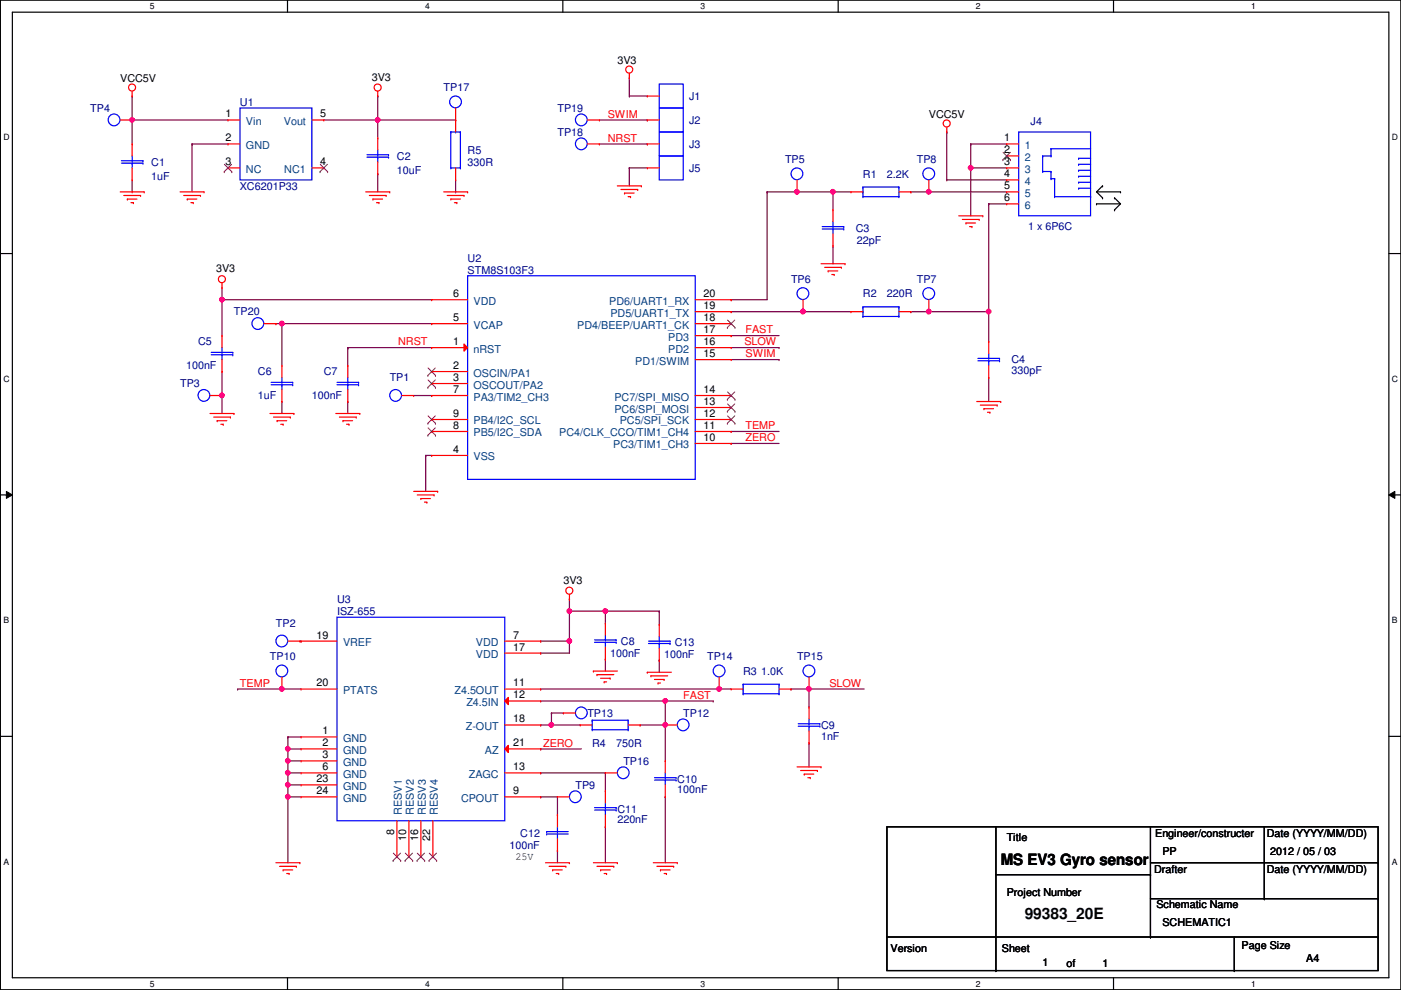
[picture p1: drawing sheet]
<svg xmlns="http://www.w3.org/2000/svg" width="297mm" height="210mm" viewBox="0 0 297 210" stroke-linecap="round" stroke-linejoin="round" font-family="sans-serif">
<path d="M.1 0h296.9v209.8h-296.9zM2.6 2.6h291.9v204.7h-291.9z" fill="none" stroke="#000" stroke-width=".25"/>
<g fill="#fff">
<path d="M31.8 .3h1v2h-1z"/>
<path d="M31.8 207.6h1v1.9h-1z"/>
</g>
<path d="M61 0v2.6M61 207.3v2.5" fill="none" stroke="#000" stroke-width=".25"/>
<g fill="#fff">
<path d="M90.1 .3h1v2h-1z"/>
<path d="M90.1 207.6h1v1.9h-1z"/>
</g>
<path d="M119.3 0v2.6M119.3 207.3v2.5" fill="none" stroke="#000" stroke-width=".25"/>
<g fill="#fff">
<path d="M148.5 .3h1v2h-1z"/>
<path d="M148.5 207.6h1v1.9h-1z"/>
</g>
<path d="M177.7 0v2.6M177.7 207.3v2.5" fill="none" stroke="#000" stroke-width=".25"/>
<g fill="#fff">
<path d="M206.9 .3h1v2h-1z"/>
<path d="M206.9 207.6h1v1.9h-1z"/>
</g>
<path d="M236.1 0v2.6M236.1 207.3v2.5" fill="none" stroke="#000" stroke-width=".25"/>
<g fill="#fff">
<path d="M265.3 .3h.9v2h-.9z"/>
<path d="M265.3 207.6h.9v1.9h-.9z"/>
<path d="M.7 28.2h1.3v1.9h-1.3z"/>
<path d="M295.1 28.2h1.3v1.9h-1.3z"/>
<path d="M.7 79.3h1.3v2h-1.3z"/>
<path d="M295.1 79.3h1.3v2h-1.3z"/>
</g>
<path d="M.1 53.8h2.5M294.5 53.8h2.5" fill="none" stroke="#000" stroke-width=".25"/>
<g fill="#fff">
<path d="M.7 130.5h1.2v2h-1.2z"/>
<path d="M295.1 130.5h1.2v2h-1.2z"/>
</g>
<path d="M.1 104.9h2.5M294.5 104.9h2.5" fill="none" stroke="#000" stroke-width=".25"/>
<path d="M1.4 104.2l1.2 .7-1.2 .8zM294.5 104.9l1.2-.7v1.5z" fill="#000"/>
<path d="M1.4 104.2l1.2 .7-1.2 .8zM294.5 104.9l1.2-.7v1.5z" fill="none" stroke="#000" stroke-width=".21"/>
<g fill="#fff">
<path d="M.7 181.7h1.2v2h-1.2z"/>
<path d="M295.1 181.7h1.2v2h-1.2z"/>
</g>
<g fill="none" stroke="#000" stroke-width=".25">
<path d="M233.8 39.4h.1M233.8 39.4l-1.3 1.3M232.5 43.2h.1M232.5 40.7l1.3 1.3M232.5 40.7h5.1M232.5 43.2h5.1M233.8 42h.1M236.3 42h.1M236.3 44.5h.1M236.3 42l1.3 1.2M237.6 40.7h.1M237.6 43.2l-1.3 1.3"/>
<path d="M.1 156.1h2.5M294.5 156.1h2.5"/>
</g>
<path d="M28 25.4h.1M28 25.4h20.3M40.7 30.5h.1M40.7 30.5v10.2" fill="none" stroke="#800040" stroke-width=".25"/>
<circle cx="28" cy="25.4" r=".49" fill="#f0f"/>
<circle cx="28" cy="25.4" r=".49" fill="none" stroke="#f0f" stroke-width=".25"/>
<g fill="none" stroke="#800040" stroke-width=".25">
<path d="M28 20.4h.1M28 25.4h.1M28 20.4v10.1M40.7 30.5h.1M40.7 30.5h7.6M80.1 36.9h.1M80.1 20.4h.1M80.1 25.4h.1M80.1 20.4v8.9M80.1 36.9v3.8M176.6 40.7h.1M176.6 52.1h.1"/>
<path d="M176.6 40.7h3.8M176.6 52.1v3.8M155 63.5h.1M155 63.5h7.6M170.3 66.1h.1M170.3 66.1h10.1M118.2 169h.1M118.2 169v3.8"/>
</g>
<circle cx="170.2" cy="66.1" r=".49" fill="#f0f"/>
<circle cx="170.2" cy="66.1" r=".49" fill="none" stroke="#f0f" stroke-width=".25"/>
<path d="M200.7 38.1h.1M200.7 28h.1M200.7 38.1h12.7M200.7 28v10.1M205.8 30.5h.1M205.8 35.6h.1M205.8 30.5h7.6M205.8 30.5v15.3M155 71.2h.1M155 71.2h10.2M155 76.2h10.2M165.2 76.2h.1" fill="none" stroke="#800040" stroke-width=".25"/>
<circle cx="205.8" cy="35.6" r=".49" fill="#f0f"/>
<circle cx="205.8" cy="35.6" r=".49" fill="none" stroke="#f0f" stroke-width=".25"/>
<path d="M205.8 35.6h.1M205.8 35.6h7.6M196.9 40.7h.1M196.9 40.7h16.5" fill="none" stroke="#800040" stroke-width=".25"/>
<circle cx="196.9" cy="40.7" r=".49" fill="#f0f"/>
<circle cx="196.9" cy="40.7" r=".49" fill="none" stroke="#f0f" stroke-width=".25"/>
<path d="M162.6 40.7h.1M162.6 40.7v22.8M196.9 66.1h.1M196.9 66.1h12.7" fill="none" stroke="#800040" stroke-width=".25"/>
<circle cx="196.9" cy="66.1" r=".49" fill="#f0f"/>
<circle cx="196.9" cy="66.1" r=".49" fill="none" stroke="#f0f" stroke-width=".25"/>
<path d="M209.6 43.2h.1M209.6 43.2v22.9" fill="none" stroke="#800040" stroke-width=".25"/>
<circle cx="209.6" cy="66.1" r=".49" fill="#f0f"/>
<circle cx="209.6" cy="66.1" r=".49" fill="none" stroke="#f0f" stroke-width=".25"/>
<path d="M209.6 43.2h.1M209.6 43.2h3.8M47.1 63.5h.1M47.1 63.5h44.4" fill="none" stroke="#800040" stroke-width=".25"/>
<circle cx="47" cy="63.5" r=".49" fill="#f0f"/>
<circle cx="47" cy="63.5" r=".49" fill="none" stroke="#f0f" stroke-width=".25"/>
<g fill="none" stroke="#800040" stroke-width=".25">
<path d="M133.4 16.6h.1M133.4 16.6v3.8M28 38.1v2.6M127.1 25.4h10.1M127.1 30.5h10.1M133.4 35.6h.1M133.4 20.4h.1M133.4 35.6v3.8M133.4 35.6h3.8M133.4 20.4h3.8M137.2 25.4h.1M137.2 30.5h.1"/>
<path d="M28 40.7h.1M47.1 63.5h.1M47.1 61h.1M47.1 61v10.2M58.5 68.6h.1M58.5 68.6h1.3M59.8 68.6h.1M59.8 68.6v8.9M73.7 73.7h.1M73.7 73.7h17.8M73.7 73.7v3.8M155 73.7h10.2"/>
<path d="M165.2 73.7h.1M209.6 66.1h.1M209.6 66.1v6.3M47.1 83.9h.1M47.1 83.9v3.8M59.8 85.1h.1M59.8 85.1v2.6M73.7 85.1h.1M73.7 85.1v2.6M87.7 83.9h3.8M90.3 96.6h.1M90.3 96.6v7.6"/>
<path d="M90.3 96.6h1.2M91.5 83.9h.1M155 91.5h.1M155 94h.1M155 91.5h10.2M155 94h10.2M209.6 80.1h.1M209.6 80.1v5M128.4 139.7h.1M128.4 129.6h.1M128.4 129.6v2.5M128.4 139.7v2.6"/>
</g>
<circle cx="128.3" cy="129.6" r=".49" fill="#f0f"/>
<circle cx="128.3" cy="129.6" r=".49" fill="none" stroke="#f0f" stroke-width=".25"/>
<path d="M114.6 138.5h.1M114.6 135.9h.1M114.6 135.9h6.1M120.7 135.9h.1M120.7 129.6h.1M120.7 129.6v8.9h-6.1" fill="none" stroke="#800040" stroke-width=".25"/>
<circle cx="120.7" cy="135.9" r=".49" fill="#f0f"/>
<circle cx="120.7" cy="135.9" r=".49" fill="none" stroke="#f0f" stroke-width=".25"/>
<circle cx="120.7" cy="129.6" r=".49" fill="#f0f"/>
<circle cx="120.7" cy="129.6" r=".49" fill="none" stroke="#f0f" stroke-width=".25"/>
<path d="M116.9 153.7h.1M116.9 153.7h6.1" fill="none" stroke="#800040" stroke-width=".25"/>
<circle cx="116.9" cy="153.7" r=".49" fill="#f0f"/>
<circle cx="116.9" cy="153.7" r=".49" fill="none" stroke="#f0f" stroke-width=".25"/>
<path d="M141.1 153.7h.1M141.1 153.7v7.6M141.1 169h.1M141.1 169v13.9" fill="none" stroke="#800040" stroke-width=".25"/>
<circle cx="141" cy="153.7" r=".49" fill="#f0f"/>
<circle cx="141" cy="153.7" r=".49" fill="none" stroke="#f0f" stroke-width=".25"/>
<path d="M135.7 153.7h.1M135.7 153.7h5.4M167.7 146.1h.1M167.7 146.1h15.5M171.5 157.5h.1M171.5 146.1h.1M171.5 146.1v3.8M171.5 157.5v5.1M128.4 163.9h.1M128.4 163.9v3.8" fill="none" stroke="#800040" stroke-width=".25"/>
<circle cx="171.5" cy="146.1" r=".49" fill="#f0f"/>
<circle cx="171.5" cy="146.1" r=".49" fill="none" stroke="#f0f" stroke-width=".25"/>
<path d="M114.6 148.6h26.5M141.1 148.6h.1" fill="none" stroke="#800040" stroke-width=".25"/>
<circle cx="141" cy="148.6" r=".49" fill="#f0f"/>
<circle cx="141" cy="148.6" r=".49" fill="none" stroke="#f0f" stroke-width=".25"/>
<path d="M59.8 146.1h.1M59.8 146.1h4M114.6 158.8h.1M114.6 158.8h8.7M128.4 175.3h.1M128.4 175.3v7.6" fill="none" stroke="#800040" stroke-width=".25"/>
<circle cx="59.7" cy="146.1" r=".49" fill="#f0f"/>
<circle cx="59.7" cy="146.1" r=".49" fill="none" stroke="#f0f" stroke-width=".25"/>
<path d="M63.6 135.9h.2M63.8 135.9h.1M61 156.3h.1M61 158.8h.1M61 156.3v5M61 156.3h2.8M61 158.8h2.8M61 169h.1M61 161.3h.1M61 169v13.9M61 161.3h2.8" fill="none" stroke="#800040" stroke-width=".25"/>
<circle cx="61" cy="161.3" r=".49" fill="#f0f"/>
<circle cx="61" cy="161.3" r=".49" fill="none" stroke="#f0f" stroke-width=".25"/>
<circle cx="61" cy="158.8" r=".49" fill="#f0f"/>
<circle cx="61" cy="158.8" r=".49" fill="none" stroke="#f0f" stroke-width=".25"/>
<path d="M61 163.9h.1M61 163.9h2.8" fill="none" stroke="#800040" stroke-width=".25"/>
<circle cx="61" cy="163.8" r=".49" fill="#f0f"/>
<circle cx="61" cy="163.8" r=".49" fill="none" stroke="#f0f" stroke-width=".25"/>
<path d="M61 161.3h.1M61 166.4h.1M61 163.9h.1M61 161.3v5.1M61 166.4h2.8" fill="none" stroke="#800040" stroke-width=".25"/>
<circle cx="61" cy="166.4" r=".49" fill="#f0f"/>
<circle cx="61" cy="166.4" r=".49" fill="none" stroke="#f0f" stroke-width=".25"/>
<path d="M61 169h.1M61 169h2.8" fill="none" stroke="#800040" stroke-width=".25"/>
<circle cx="61" cy="168.9" r=".49" fill="#f0f"/>
<circle cx="61" cy="168.9" r=".49" fill="none" stroke="#f0f" stroke-width=".25"/>
<g fill="none" stroke="#800040" stroke-width=".25">
<path d="M169 40.7h.1M169 40.7h7.6M176.6 40.7h.1M176.6 40.7v3.8M128.4 129.6h11.4M139.8 129.6h.1M139.8 140h.1M139.8 129.6v2.8M139.8 140v2.5M61 166.4h.1M61 166.4v2.6M114.6 169h.1"/>
<path d="M114.6 163.9h.1M114.6 169h3.6M114.6 163.9h13.8M118.2 180.4h.1M118.2 180.4v2.5"/>
</g>
<circle cx="176.6" cy="40.7" r=".49" fill="#f0f"/>
<circle cx="176.6" cy="40.7" r=".49" fill="none" stroke="#f0f" stroke-width=".25"/>
<circle cx="169" cy="40.7" r=".49" fill="#f0f"/>
<circle cx="169" cy="40.7" r=".49" fill="none" stroke="#f0f" stroke-width=".25"/>
<path d="M47.1 78.8h.1M47.1 78.8v5.1" fill="none" stroke="#800040" stroke-width=".25"/>
<circle cx="47" cy="83.8" r=".49" fill="#f0f"/>
<circle cx="47" cy="83.8" r=".49" fill="none" stroke="#f0f" stroke-width=".25"/>
<g fill="none" stroke="#800040" stroke-width=".25">
<path d="M162.6 40.7h.1M162.6 40.7h6.4M193.1 40.7h.1M193.1 40.7h3.8M155 66.1h.1M155 66.1h15.3M193.1 66.1h.1M193.1 66.1h3.8M50.4 146.1h.1M50.4 146.1h9.4M114.6 153.7h.1M116.9 151.2h.1"/>
<path d="M116.9 151.2h2.6M116.9 151.2v2.5h-2.3M152.5 146.1h.1M152.5 146.1h2.5"/>
</g>
<circle cx="152.5" cy="146.1" r=".49" fill="#f0f"/>
<circle cx="152.5" cy="146.1" r=".49" fill="none" stroke="#f0f" stroke-width=".25"/>
<g fill="none" stroke="#800040" stroke-width=".25">
<path d="M68.7 25.4h27.9M80.1 25.4h.1M96.6 25.4h.1M96.6 38.1v2.6M96.6 40.7h.1M120.7 129.6h.1M120.7 127h.1M120.7 129.6h7.7M120.7 127v2.6M114.6 146.1h.1M114.6 146.1h37.9M141.1 148.6h.1"/>
<path d="M141.1 148.6v5.1M141.1 148.6h10.1M151.2 148.6h.1"/>
</g>
<circle cx="80.1" cy="25.4" r=".49" fill="#f0f"/>
<circle cx="80.1" cy="25.4" r=".49" fill="none" stroke="#f0f" stroke-width=".25"/>
<path d="M59.8 68.6h31.7M91.5 68.6h.1" fill="none" stroke="#800040" stroke-width=".25"/>
<circle cx="59.7" cy="68.6" r=".49" fill="#f0f"/>
<circle cx="59.7" cy="68.6" r=".49" fill="none" stroke="#f0f" stroke-width=".25"/>
<g fill="none" stroke="#f00" stroke-width=".25">
<path d="M28 19.3v1.1M80.1 19.3v1.1M133.4 16.6h.1M133.4 15.5v1.1M25.5 25.4h2.5M28 20.4h.1M28 30.5h.1M28 38.1h.1M28 25.4h.1M28 30.5v2.6M28 35.6v2.5M48.3 25.4h.1"/>
<path d="M48.3 30.5h.1M48.3 35.6h.1M48.3 30.5h2.6M48.3 25.4h2.6M48.3 35.6h2.6M66.1 25.4h2.6M66.1 35.6h2.6M68.7 35.6h.1M68.7 25.4h.1M80.1 20.4h.1M80.1 29.3h.1M80.1 36.9h.1"/>
<path d="M80.1 29.3v2.5M80.1 34.3v2.6M96.6 25.4h.1M96.6 38.1h.1M96.6 25.4v2.6M96.6 35.6v2.5M124.5 30.5h2.6M124.5 25.4h2.6M127.1 30.5h.1M127.1 25.4h.1M130.9 39.4h5.1M136 39.4h.1"/>
<path d="M137.2 35.6h.1M137.2 20.4h.1M137.2 30.5h.1M137.2 25.4h.1M137.2 30.5h2.6M137.2 25.4h2.6M137.2 35.6h2.6M137.2 20.4h2.6M196.9 38.1v2.6M200.7 28h.1M200.7 27v1M213.4 30.5h.1"/>
<path d="M213.4 33.1h.1M213.4 35.6h.1M213.4 38.1h.1M213.4 30.5h2.6M213.4 35.6h2.6M213.4 33.1h2.6M213.4 38.1h2.6M25.5 40.7h5.1M26.2 41.4h3.6M27 42.2h.1M27 42.2h2M27.8 43h.5"/>
<path d="M28.3 43h.1M29.8 41.4h.1M30.6 40.7h.1M38.2 40.7h5.1M38.9 41.4h3.6M39.7 42.2h.1M39.7 42.2h2M40.5 43h.5M41 43h.1M42.5 41.4h.1M43.3 40.7h.1M47.1 60v1"/>
<path d="M77.6 40.7h5M78.3 41.4h3.6M79.1 42.2h.1M79.1 42.2h2M79.8 43h.5M80.3 43h.1M81.9 41.4h.1M82.6 40.7h.1M94.1 40.7h5M94.8 41.4h3.6M95.6 42.2h.1M95.6 42.2h2"/>
<path d="M96.3 43h.6M96.9 43h.1M98.4 41.4h.1M99.1 40.7h.1M131.7 40.2h3.5M132.4 40.9h.1M132.4 40.9h2M133.2 41.7h.5M133.7 41.7h.1M135.2 40.2h.1M174.1 55.9h5.1M174.8 56.7h3.6"/>
<path d="M175.6 57.4h.1M175.6 57.4h2M176.4 58.2h.5M176.9 58.2h.1M178.4 56.7h.1M179.2 55.9h.1M180.4 40.7h.1M180.4 40.7h2.6M190.6 40.7h2.5M193.1 40.7h.1M196.9 40.7h.1M203.3 45.8h5.1"/>
<path d="M204 46.5h3.6M204.8 47.3h.1M204.8 47.3h2M205.6 48h.5M206.1 48h.1M207.6 46.5h.1M208.4 45.8h.1M213.4 40.7h.1M213.4 43.2h.1M213.4 40.7h2.6M213.4 43.2h2.6M47.1 61h.1"/>
<path d="M56 68.6h2.5M58.5 68.6h.1M59.8 77.5h.1M59.8 77.5v2.6M73.7 77.5h.1M73.7 77.5v2.6M170.3 66.1h.1M170.3 63.5v2.6M180.4 66.1h.1M180.4 66.1h2.6M190.6 66.1h2.5M193.1 66.1h.1"/>
<path d="M196.9 66.1h.1M196.9 63.5v2.6M209.6 72.4h.1M209.6 72.4v2.6M209.6 77.5v2.6M44.5 87.7h5.1M45.3 88.4h3.5M46.1 89.2h.1M46.1 89.2h2M46.8 90h.5M47.3 90h.1M48.8 88.4h.1"/>
<path d="M49.6 87.7h.1M57.2 87.7h5.1M58 88.4h3.5M58.8 89.2h.1M58.8 89.2h2M59.5 90h.5M59.8 85.1h.1M59.8 82.6v2.5M60 90h.1M61.5 88.4h.1M62.3 87.7h.1M71.2 87.7h5.1"/>
<path d="M72 88.4h3.5M72.7 89.2h.1M72.7 89.2h2.1M73.5 90h.5M73.7 85.1h.1M73.7 82.6v2.5M74 90h.1M75.5 88.4h.1M76.3 87.7h.1M85.2 83.9h2.5M87.7 83.9h.1M207.1 85.1h5.1"/>
<path d="M207.9 85.9h3.5M208.6 86.7h.1M208.6 86.7h2M209.4 87.4h.5M209.6 80.1h.1M209.9 87.4h.1M211.4 85.9h.1M212.2 85.1h.1M87.7 104.2h5.1M88.5 104.9h3.5M89.2 105.7h.1M89.2 105.7h2.1"/>
<path d="M90 106.5h.5M90.5 106.5h.1M92 104.9h.1M92.8 104.2h.1M61 135.9h2.6M63.6 135.9h.1M107 135.9h7.6M107 138.5h7.6M114.6 135.9h.1M114.6 138.5h.1M120.7 127h.1M120.7 126v1"/>
<path d="M128.4 132.1h.1M128.4 139.7h.1M128.4 132.1v2.6M128.4 137.2v2.5M59.8 146.1h.1M59.8 143.6v2.5M63.8 158.8h.1M63.8 156.3h.1M63.8 158.8h7.7M63.8 156.3h7.7M107 146.1h7.6M114.6 146.1h.1"/>
<path d="M119.5 151.2h.1M119.5 151.2h2.5M125.8 142.3h.1M125.8 142.3h5.1M126.6 143h.1M126.6 143h3.5M127.3 143.8h2.1M128.1 144.6h.1M128.1 144.6h.5M129.4 143.8h.1M137.2 142.5h.1M137.2 142.5h5.1"/>
<path d="M138 143.3h.1M138 143.3h3.6M138.8 144.1h2M139.5 144.8h.1M139.5 144.8h.5M140.8 144.1h.1M141.1 153.7h.1M141.1 153.7h2.5M152.5 146.1h.1M152.5 143.6v2.5M155 146.1h.1M155 146.1h2.6"/>
<path d="M165.2 146.1h2.5M167.7 146.1h.1M171.5 146.1h.1M171.5 143.6v2.5M63.8 166.4h.1M63.8 163.9h.1M63.8 161.3h.1M63.8 163.9h7.7M63.8 166.4h7.7M63.8 161.3h7.7M107 163.9h7.6M114.6 163.9h.1"/>
<path d="M118.2 172.8h.1M118.2 172.8v2.5M118.2 177.8v2.6M128.4 167.7h.1M128.4 175.3h.1M128.4 163.9h.1M128.4 167.7v2.5M128.4 172.8v2.5M128.4 163.9h2.5M169 162.6h5.1M169.8 163.4h3.5M170.5 164.1h.1"/>
<path d="M170.5 164.1h2M171.3 164.9h.5M171.8 164.9h.1M173.3 163.4h.1M174.1 162.6h.1M58.5 182.9h5.1M59.3 183.7h3.5M60 184.4h.1M60 184.4h2.1M60.8 185.2h.5M61.3 185.2h.1M62.8 183.7h.1"/>
<path d="M63.6 182.9h.1M115.7 182.9h5M116.4 183.7h3.6M117.2 184.4h.1M117.2 184.4h2M117.9 185.2h.5M118.2 180.4h.1M118.4 185.2h.1M120 183.7h.1M120.7 182.9h.1M125.8 182.9h5.1M126.6 183.7h3.5"/>
<path d="M127.3 184.4h.1M127.3 184.4h2.1M128.1 185.2h.5M128.6 185.2h.1M130.1 183.7h.1M130.9 182.9h.1M138.5 182.9h5.1M139.3 183.7h3.5M140 184.4h.1M140 184.4h2.1M140.8 185.2h.5M141.3 185.2h.1"/>
<path d="M142.8 183.7h.1M143.6 182.9h.1"/>
<circle cx="28" cy="18.6" r=".75"/>
<circle cx="80.1" cy="18.6" r=".75"/>
<circle cx="133.4" cy="14.7" r=".75"/>
<circle cx="200.7" cy="26.2" r=".75"/>
<circle cx="47" cy="59.2" r=".75"/>
<circle cx="120.7" cy="125.2" r=".75"/>
</g>
<g fill="none" stroke="#000" stroke-width=".25">
<path d="M188 175.3h104.2v30.5h-104.2zM211.2 175.3v30.5M243.9 175.3v23.4M268.1 175.3v15.2M188 198.7h104.2M211.2 185.5h32.7M243.9 198.7h.1M243.9 185.5h.1M243.9 182.9h48.3M243.9 190.5h48.3M261.7 198.7v7.1M268.1 190.5h.1"/>
<path d="M292.2 198.7h.1M292.2 182.9h.1M292.2 190.5h.1M211.2 205.8h.1M261.7 205.8h.1"/>
</g>
<g fill="none" stroke="#00f" stroke-width=".25">
<path d="M139.8 17.8h5.1v5.1h-5.1zM25.7 34.6h4.6M25.7 34.1h4.6M28 34.1h.1M28 34.6h.1M28 33.1v1M28 34.6v1M30.3 34.6h.1M30.3 34.1h.1M50.9 22.9h15.2v15.2h-15.2zM77.8 33.3h4.6M77.8 32.8h4.6"/>
<path d="M80.1 32.8h.1M80.1 33.3h.1M80.1 31.8v1M80.1 33.3v1M82.4 33.3h.1M82.4 32.8h.1M95.6 35.6h.1M95.6 28h.1M95.6 28h2M95.6 35.6h2M95.6 28v7.6M96.6 28h.1"/>
<path d="M97.6 28h.1M97.6 35.6h.1M97.6 28v7.6M139.8 33.1h5.1v5h-5.1zM139.8 28h5.1v5.1h-5.1zM139.8 22.9h5.1v5.1h-5.1zM183 39.7h.1M183 39.7v2M183 39.7h7.6M190.6 39.7h.1M190.6 39.7v2M216 28h15.2v17.8h-15.2z"/>
<path d="M221.1 33.1h.1M221.1 36.4h.1M221.1 33.1h1.7M221.1 33.1v3.3M221.1 36.4h1.7M222.8 31.5h.1M222.8 33.1h.1M222.8 36.4h.1M222.8 37.9h.1M222.8 31.5h8.4M222.8 31.5v1.6M222.8 36.4v1.5"/>
<path d="M222.8 37.9h.8M223.6 37.9h.1M223.6 37.9v3.8M228.7 34.8h.1M228.7 36.1h.1M228.7 33.6h.1M228.7 37.4h.1M228.7 38.7h.1M228.7 39.9h.1M228.7 34.8h2.5M228.7 36.1h2.5M228.7 33.6h2.5"/>
<path d="M228.7 37.4h2.5M228.7 38.7h2.5M228.7 39.9h2.5M183 41.7h.1M183 40.7h.1M183 41.7h7.6M190.6 41.7h.1M223.6 41.7h.1M223.6 41.7h7.6M231.2 41.7h.1M183 65.1h.1M183 67.1h.1"/>
<path d="M183 66.1h.1M183 65.1v2M183 65.1h7.6M183 67.1h7.6M190.6 65.1h.1M190.6 67.1h.1M190.6 65.1v2M207.3 76.5h4.6M207.3 76h4.6M209.6 76h.1M209.6 76.5h.1M209.6 75v1"/>
<path d="M209.6 76.5v1M211.9 76.5h.1M211.9 76h.1M57.5 81.6h4.6M57.5 81.1h4.6M59.8 81.1h.1M59.8 81.6h.1M59.8 80.1v1M59.8 81.6v1M62.1 81.6h.1M62.1 81.1h.1M71.5 81.6h4.5"/>
<path d="M71.5 81.1h4.5M73.7 81.1h.1M73.7 81.6h.1M73.7 80.1v1M73.7 81.6v1M76 81.6h.1M76 81.1h.1M71.5 130.9h35.5v43.1h-35.5zM126.1 136.2h4.5M126.1 135.7h4.5M128.4 135.7h.1M128.4 136.2h.1"/>
<path d="M128.4 134.7v1M128.4 136.2v1M130.6 136.2h.1M130.6 135.7h.1M157.6 145.1h.1M157.6 147.1h.1M157.6 146.1h.1M157.6 145.1v2M157.6 145.1h7.6M157.6 147.1h7.6M165.2 145.1h.1M165.2 147.1h.1"/>
<path d="M165.2 145.1v2M115.9 176.8h.1M115.9 176.3h.1M115.9 176.8h4.6M115.9 176.3h4.6M118.2 176.3h.1M118.2 176.8h.1M118.2 175.3v1M118.2 176.8v1M126.1 171.7h4.5M126.1 171.2h4.5M128.4 171.2h.1"/>
<path d="M128.4 171.7h.1M128.4 170.2v1M128.4 171.7v1.1M130.6 171.7h.1M130.6 171.2h.1"/>
<circle cx="24.2" cy="25.4" r="1.25"/>
<circle cx="123.2" cy="25.4" r="1.25"/>
<circle cx="123.2" cy="30.5" r="1.25"/>
<circle cx="196.9" cy="36.8" r="1.25"/>
<circle cx="54.7" cy="68.6" r="1.25"/>
<circle cx="170.2" cy="62.2" r="1.25"/>
<circle cx="196.9" cy="62.2" r="1.25"/>
<circle cx="83.9" cy="83.8" r="1.25"/>
<circle cx="59.7" cy="135.9" r="1.25"/>
<circle cx="59.7" cy="142.3" r="1.25"/>
<circle cx="123.2" cy="151.1" r="1.25"/>
<circle cx="144.8" cy="153.7" r="1.25"/>
<circle cx="152.5" cy="142.3" r="1.25"/>
<circle cx="171.5" cy="142.3" r="1.25"/>
<circle cx="132.1" cy="163.8" r="1.25"/>
</g>
<path d="M47.5 36.4h.1M47.6 34.8l1.5 1.6M49.1 34.8l-1.6 1.6M49.1 36.4h.1M67.9 36.4h.1M67.9 34.8l1.6 1.6M69.4 34.8l-1.5 1.6M69.5 36.4h.1M212.6 33.9h.1M212.7 32.3l1.5 1.6M214.2 32.3l-1.6 1.6M214.2 33.9h.1" fill="none" stroke="#804000" stroke-width=".21"/>
<path d="M107 148.6l.8-.7v1.5z" fill="#f00"/>
<path d="M63.8 135.9h.1M63.8 135.9h7.7M63.8 146.1h.1M63.8 146.1h7.7M107 148.6l.8-.7v1.5zM107 148.6h7.6M107 153.7h7.6M114.6 148.6h.1M114.6 153.7h.1" fill="none" stroke="#f00" stroke-width=".25"/>
<path d="M107 158.8l.8-.8v1.6z" fill="#f00"/>
<g fill="none" stroke="#f00" stroke-width=".25">
<path d="M96.6 25.4h.1M96.6 22.9v2.5M169 38.1v2.6M169 40.7h.1M44.5 83.9h2.6M47.1 83.9h.1M107 158.8l.8-.8v1.6zM107 158.8h7.6M114.6 158.8h.1M123 153.7h.1M123 153.7h2.6M133.2 153.7h2.5"/>
<path d="M135.7 153.7h.1M171.5 149.9h.1M171.5 157.5h.1M171.5 149.9v2.5M171.5 155v2.5M63.8 169h.1M63.8 169h7.7M84.2 174v7.7M86.7 174v7.7M89.2 174v7.7M91.8 174v7.7M107 169h7.6"/>
<path d="M114.6 169h.1M118.2 169h.1M118.2 169h2.5M84.2 181.7h.1M86.7 181.7h.1M89.2 181.7h.1M91.8 181.7h.1"/>
</g>
<g fill="none" stroke="#804000" stroke-width=".21">
<path d="M83.4 182.5h.1M83.4 180.9l1.6 1.6M84.9 180.9l-1.5 1.6M85 182.5h.1M85.9 182.5h.1M85.9 180.9l1.6 1.6M87.5 180.9l-1.6 1.6M87.5 182.5h.1M88.4 182.5h.1M88.5 180.9l1.5 1.6M90 180.9l-1.6 1.6M90 182.5h.1"/>
<path d="M91 182.5h.1M91 180.9l1.6 1.6M92.5 180.9l-1.5 1.6M92.6 182.5h.1"/>
</g>
<g fill="none" stroke="#00f" stroke-width=".25">
<path d="M99.1 58.5h48.3v43.1h-48.3zM125.6 152.7h.1M125.6 154.7h.1M125.6 153.7h.1M125.6 152.7v2M125.6 152.7h7.6M125.6 154.7h7.6M133.2 152.7h.1M133.2 154.7h.1M133.2 152.7v2M169.2 154h4.6M169.2 153.5h4.6"/>
<path d="M171.5 153.5h.1M171.5 154h.1M171.5 152.4v1.1M171.5 154v1M173.8 154h.1M173.8 153.5h.1"/>
<circle cx="96.6" cy="21.6" r="1.25"/>
<circle cx="169" cy="36.8" r="1.25"/>
<circle cx="43.2" cy="83.8" r="1.25"/>
<circle cx="122" cy="168.9" r="1.25"/>
</g>
<path d="M98.4 72.9l.7 .8-.7 .8z" fill="#f00"/>
<g fill="none" stroke="#f00" stroke-width=".25">
<path d="M176.6 44.5h.1M176.6 52.1h.1M176.6 44.5v2.5M176.6 49.6v2.5M47.1 78.8h.1M47.1 71.2h.1M47.1 71.2v2.5M47.1 76.2v2.6M91.5 73.7h.1M91.5 78.8h.1M91.5 68.6h.1M91.5 63.5h.1"/>
<path d="M91.5 73.7h7.6M91.5 78.8h7.6M91.5 68.6h7.6M91.5 63.5h7.6M98.4 72.9l.7 .8-.7 .8zM147.4 73.7h7.6M147.4 68.6h7.6M147.4 63.5h7.6M147.4 76.2h7.6M147.4 71.2h7.6M147.4 66.1h7.6M155 76.2h.1"/>
<path d="M155 73.7h.1M155 71.2h.1M155 68.6h.1M155 66.1h.1M155 63.5h.1M91.5 81.3h.1M91.5 96.6h.1M91.5 83.9h.1M91.5 91.5h.1M91.5 88.9h.1M91.5 81.3h7.6M91.5 96.6h7.6"/>
<path d="M91.5 83.9h7.6M91.5 91.5h7.6M91.5 88.9h7.6M147.4 83.9h7.6M147.4 91.5h7.6M147.4 88.9h7.6M147.4 94h7.6M147.4 86.4h7.6M155 94h.1M155 91.5h.1M155 88.9h.1M155 86.4h.1"/>
<path d="M155 83.9h.1M139.8 132.4h.1M139.8 140h.1M139.8 132.4v2.5M139.8 137.5v2.5M141.1 161.3h.1M141.1 169h.1M141.1 161.3v2.6M141.1 166.4v2.6"/>
</g>
<g fill="none" stroke="#804000" stroke-width=".21">
<path d="M90.7 79.6h.1M90.8 78l1.5 1.6M92.3 78l-1.6 1.6M92.3 79.6h.1M154.2 69.4h.1M154.3 67.9l1.5 1.5M155.8 67.9l-1.6 1.5M155.8 69.4h.1M90.7 82.1h.1M90.7 92.3h.1M90.7 89.7h.1M90.8 80.6l1.5 1.5"/>
<path d="M90.8 90.7l1.5 1.6M90.8 88.2l1.5 1.5M92.3 80.6l-1.6 1.5M92.3 90.7l-1.6 1.6M92.3 88.2l-1.6 1.5M92.3 82.1h.1M92.3 92.3h.1M92.3 89.7h.1M154.2 89.7h.1M154.2 87.2h.1M154.2 84.7h.1M154.3 88.2l1.5 1.5"/>
<path d="M154.3 85.6l1.5 1.6M154.3 83.1l1.5 1.6M155.8 88.2l-1.6 1.5M155.8 85.6l-1.6 1.6M155.8 83.1l-1.6 1.6M155.8 89.7h.1M155.8 87.2h.1M155.8 84.7h.1"/>
</g>
<g fill="none" stroke="#00f" stroke-width=".25">
<path d="M174.3 48.6h4.6M174.3 48h4.6M176.6 48h.1M176.6 48.6h.1M176.6 47v1M176.6 48.6v1M178.9 48.6h.1M178.9 48h.1M44.8 74.7h4.6M44.8 75.2h4.6M47.1 75.2h.1M47.1 74.7h.1"/>
<path d="M47.1 73.7v1M47.1 75.2v1M49.4 74.7h.1M49.4 75.2h.1M137.5 136.4h4.6M137.5 135.9h4.6M139.8 135.9h.1M139.8 136.4h.1M139.8 134.9v1M139.8 136.4v1.1M142.1 136.4h.1M142.1 135.9h.1"/>
<path d="M138.8 165.4h4.5M138.8 164.9h4.5M141.1 164.9h.1M141.1 165.4h.1M141.1 163.9v1M141.1 165.4v1M143.3 165.4h.1M143.3 164.9h.1"/>
</g>
<circle cx="28" cy="25.4" r=".49" fill="#f0f"/>
<circle cx="28" cy="25.4" r=".49" fill="none" stroke="#f0f" stroke-width=".25"/>
<circle cx="170.2" cy="66.1" r=".49" fill="#f0f"/>
<circle cx="170.2" cy="66.1" r=".49" fill="none" stroke="#f0f" stroke-width=".25"/>
<circle cx="205.8" cy="35.6" r=".49" fill="#f0f"/>
<circle cx="205.8" cy="35.6" r=".49" fill="none" stroke="#f0f" stroke-width=".25"/>
<circle cx="196.9" cy="40.7" r=".49" fill="#f0f"/>
<circle cx="196.9" cy="40.7" r=".49" fill="none" stroke="#f0f" stroke-width=".25"/>
<circle cx="196.9" cy="66.1" r=".49" fill="#f0f"/>
<circle cx="196.9" cy="66.1" r=".49" fill="none" stroke="#f0f" stroke-width=".25"/>
<circle cx="209.6" cy="66.1" r=".49" fill="#f0f"/>
<circle cx="209.6" cy="66.1" r=".49" fill="none" stroke="#f0f" stroke-width=".25"/>
<circle cx="47" cy="63.5" r=".49" fill="#f0f"/>
<circle cx="47" cy="63.5" r=".49" fill="none" stroke="#f0f" stroke-width=".25"/>
<circle cx="128.3" cy="129.6" r=".49" fill="#f0f"/>
<circle cx="128.3" cy="129.6" r=".49" fill="none" stroke="#f0f" stroke-width=".25"/>
<circle cx="120.7" cy="135.9" r=".49" fill="#f0f"/>
<circle cx="120.7" cy="135.9" r=".49" fill="none" stroke="#f0f" stroke-width=".25"/>
<circle cx="120.7" cy="129.6" r=".49" fill="#f0f"/>
<circle cx="120.7" cy="129.6" r=".49" fill="none" stroke="#f0f" stroke-width=".25"/>
<circle cx="116.9" cy="153.7" r=".49" fill="#f0f"/>
<circle cx="116.9" cy="153.7" r=".49" fill="none" stroke="#f0f" stroke-width=".25"/>
<circle cx="141" cy="153.7" r=".49" fill="#f0f"/>
<circle cx="141" cy="153.7" r=".49" fill="none" stroke="#f0f" stroke-width=".25"/>
<circle cx="171.5" cy="146.1" r=".49" fill="#f0f"/>
<circle cx="171.5" cy="146.1" r=".49" fill="none" stroke="#f0f" stroke-width=".25"/>
<circle cx="141" cy="148.6" r=".49" fill="#f0f"/>
<circle cx="141" cy="148.6" r=".49" fill="none" stroke="#f0f" stroke-width=".25"/>
<circle cx="59.7" cy="146.1" r=".49" fill="#f0f"/>
<circle cx="59.7" cy="146.1" r=".49" fill="none" stroke="#f0f" stroke-width=".25"/>
<circle cx="61" cy="161.3" r=".49" fill="#f0f"/>
<circle cx="61" cy="161.3" r=".49" fill="none" stroke="#f0f" stroke-width=".25"/>
<circle cx="61" cy="158.8" r=".49" fill="#f0f"/>
<circle cx="61" cy="158.8" r=".49" fill="none" stroke="#f0f" stroke-width=".25"/>
<circle cx="61" cy="163.8" r=".49" fill="#f0f"/>
<circle cx="61" cy="163.8" r=".49" fill="none" stroke="#f0f" stroke-width=".25"/>
<circle cx="61" cy="166.4" r=".49" fill="#f0f"/>
<circle cx="61" cy="166.4" r=".49" fill="none" stroke="#f0f" stroke-width=".25"/>
<circle cx="61" cy="168.9" r=".49" fill="#f0f"/>
<circle cx="61" cy="168.9" r=".49" fill="none" stroke="#f0f" stroke-width=".25"/>
<circle cx="176.6" cy="40.7" r=".49" fill="#f0f"/>
<circle cx="176.6" cy="40.7" r=".49" fill="none" stroke="#f0f" stroke-width=".25"/>
<circle cx="169" cy="40.7" r=".49" fill="#f0f"/>
<circle cx="169" cy="40.7" r=".49" fill="none" stroke="#f0f" stroke-width=".25"/>
<circle cx="47" cy="83.8" r=".49" fill="#f0f"/>
<circle cx="47" cy="83.8" r=".49" fill="none" stroke="#f0f" stroke-width=".25"/>
<circle cx="152.5" cy="146.1" r=".49" fill="#f0f"/>
<circle cx="152.5" cy="146.1" r=".49" fill="none" stroke="#f0f" stroke-width=".25"/>
<circle cx="80.1" cy="25.4" r=".49" fill="#f0f"/>
<circle cx="80.1" cy="25.4" r=".49" fill="none" stroke="#f0f" stroke-width=".25"/>
<circle cx="59.7" cy="68.6" r=".49" fill="#f0f"/>
<circle cx="59.7" cy="68.6" r=".49" fill="none" stroke="#f0f" stroke-width=".25"/>
<g font-size="3.3">
<text x="212.2" y="183.5">MS EV3 Gyro sensor</text>
<text x="217.3" y="194.9">99383_20E</text>
</g>
<g font-size="2.3">
<text x="25.5" y="17.4">VCC5V</text>
<text x="78.8" y="17.1">3V3</text>
<text x="130.9" y="13.5">3V3</text>
<text x="47.8" y="24.9">1</text>
<text x="47.8" y="30">2</text>
<text x="67.9" y="24.9">5</text>
<text x="196.9" y="25">VCC5V</text>
<text x="212.9" y="30">1</text>
<text x="47.8" y="35.1">3</text>
<text x="67.9" y="35.1">4</text>
<text x="212.9" y="32.5">2</text>
<text x="212.9" y="35.1">3</text>
<text x="212.9" y="37.6">4</text>
<text x="212.9" y="40.1">5</text>
<text x="212.9" y="42.7">6</text>
<text x="45.8" y="57.7">3V3</text>
<text x="96.1" y="63">6</text>
<text x="149.2" y="65.5">19</text>
<text x="149.2" y="63">20</text>
<text x="96.1" y="68.1">5</text>
<text x="149.2" y="70.6">17</text>
<text x="149.2" y="68.1">18</text>
<text x="96.1" y="73.2">1</text>
<text x="149.2" y="75.7">15</text>
<text x="149.2" y="73.2">16</text>
<text x="96.1" y="78.2">2</text>
<text x="96.1" y="80.8">3</text>
<text x="96.1" y="83.3">7</text>
<text x="149.2" y="83.3">14</text>
<text x="96.1" y="88.4">9</text>
<text x="149.2" y="88.4">12</text>
<text x="149.2" y="85.9">13</text>
<text x="96.1" y="90.9">8</text>
<text x="149.2" y="93.5">10</text>
<text x="149.2" y="90.9">11</text>
<text x="96.1" y="96">4</text>
<text x="119.5" y="123.8">3V3</text>
<text x="67.1" y="135.4">19</text>
<text x="108.8" y="135.4">7</text>
<text x="108.8" y="137.9">17</text>
<text x="67.1" y="145.5">20</text>
<text x="108.8" y="145.5">11</text>
<text x="108.8" y="148.1">12</text>
<text x="68.4" y="155.7">1</text>
<text x="108.8" y="153.2">18</text>
<text x="68.4" y="160.8">3</text>
<text x="68.4" y="158.2">2</text>
<text x="108.8" y="158.2">21</text>
<text x="67.1" y="165.9">23</text>
<text x="68.4" y="163.3">6</text>
<text x="108.8" y="163.3">13</text>
<text x="67.1" y="168.4">24</text>
<text x="108.8" y="168.4">9</text>
<text x="83.6" y="177.1" transform="rotate(-90 83.6 177.1)">8</text>
<text x="86.1" y="178.4" transform="rotate(-90 86.1 178.4)">10</text>
<text x="88.7" y="178.4" transform="rotate(-90 88.7 178.4)">16</text>
<text x="91.2" y="178.4" transform="rotate(-90 91.2 178.4)">22</text>
<text x="213.4" y="178.4">Title</text>
<text x="244.9" y="177.4">Engineer/constructer</text>
<text x="268.6" y="177.4">Date (YYYY/MM/DD)</text>
<text x="109.3" y="182.2">25V</text>
<text x="244.7" y="185">Drafter</text>
<text x="246.5" y="181.2">PP</text>
<text x="268.6" y="185">Date (YYYY/MM/DD)</text>
<text x="269.3" y="181.2">2012 / 05 / 03</text>
<text x="213.4" y="190.1">Project Number</text>
<text x="245.2" y="192.6">Schematic Name</text>
<text x="246.5" y="196.4">SCHEMATIC1</text>
<text x="188.8" y="201.8">Version</text>
<text x="212.4" y="201.8">Sheet</text>
<text x="263.2" y="201.3">Page Size</text>
<text x="221.1" y="204.8">1</text>
<text x="226.1" y="205.1">of</text>
<text x="233.8" y="205.1">1</text>
<text x="276.9" y="204">A4</text>
</g>
<g font-size="2.3" fill="#000080">
<text x="19.1" y="23.7">TP4</text>
<text x="50.9" y="22.4">U1</text>
<text x="94.1" y="19.4">TP17</text>
<text x="118.2" y="23.7">TP19</text>
<text x="146.1" y="21.2">J1</text>
<text x="118.2" y="28.8">TP18</text>
<text x="146.1" y="26.2">J2</text>
<text x="218.5" y="26.5">J4</text>
<text x="32.1" y="35.1">C1</text>
<text x="84.2" y="33.9">C2</text>
<text x="99.1" y="32.6">R5</text>
<text x="99.1" y="35.1">330R</text>
<text x="146.1" y="31.3">J3</text>
<text x="166.5" y="34.6">TP5</text>
<text x="194.4" y="34.6">TP8</text>
<text x="32.1" y="38.2">1uF</text>
<text x="50.9" y="40.2">XC6201P33</text>
<text x="84.2" y="36.9">10uF</text>
<text x="146.1" y="36.4">J5</text>
<text x="183" y="37.7">R1</text>
<text x="188" y="37.7">2.2K</text>
<text x="181.4" y="49.1">C3</text>
<text x="181.7" y="51.6">22pF</text>
<text x="218" y="48.9">1 x 6P6C</text>
<text x="99.1" y="55.5">U2</text>
<text x="99.1" y="58">STM8S103F3</text>
<text x="167.7" y="60">TP6</text>
<text x="183" y="63.1">R2</text>
<text x="188" y="63.1">220R</text>
<text x="194.4" y="60">TP7</text>
<text x="49.6" y="66.9">TP20</text>
<text x="42" y="73.2">C5</text>
<text x="214.5" y="77">C4</text>
<text x="38.2" y="82.1">TP3</text>
<text x="39.5" y="78.3">100nF</text>
<text x="54.7" y="79.6">C6</text>
<text x="68.7" y="79.6">C7</text>
<text x="82.6" y="80.9">TP1</text>
<text x="214.5" y="79.3">330pF</text>
<text x="54.7" y="84.7">1uF</text>
<text x="66.1" y="84.7">100nF</text>
<text x="71.5" y="127.8">U3</text>
<text x="71.5" y="130.4">ISZ-655</text>
<text x="58.5" y="132.9">TP2</text>
<text x="131.7" y="136.7">C8</text>
<text x="143.1" y="137">C13</text>
<text x="57.2" y="140">TP10</text>
<text x="129.4" y="139.3">100nF</text>
<text x="140.8" y="139.5">100nF</text>
<text x="149.9" y="140">TP14</text>
<text x="157.6" y="143.1">R3 1.0K</text>
<text x="169" y="140">TP15</text>
<text x="124.5" y="152">TP13</text>
<text x="144.9" y="152">TP12</text>
<text x="174.1" y="154.5">C9</text>
<text x="125.6" y="158.3">R4</text>
<text x="130.6" y="158.3">750R</text>
<text x="174.1" y="156.8">1nF</text>
<text x="122" y="167.2">TP9</text>
<text x="132.2" y="162.1">TP16</text>
<text x="143.6" y="165.9">C10</text>
<text x="130.9" y="172.3">C11</text>
<text x="143.6" y="168.2">100nF</text>
<text x="108" y="179.9">100nF</text>
<text x="110.3" y="177.4">C12</text>
<text x="130.9" y="174.6">220nF</text>
</g>
<g font-size="2.3" fill="#004080">
<text x="52.2" y="26.5">Vin</text>
<text x="60.2" y="26.5">Vout</text>
<text x="52.2" y="31.6">GND</text>
<text x="217.3" y="31.6">1</text>
<text x="217.3" y="34.1">2</text>
<text x="52.2" y="36.7">NC</text>
<text x="60.3" y="36.7">NC1</text>
<text x="217.3" y="36.7">3</text>
<text x="217.3" y="39.2">4</text>
<text x="217.3" y="41.7">5</text>
<text x="217.3" y="44.3">6</text>
<text x="100.4" y="64.6">VDD</text>
<text x="129.2" y="64.6">PD6/UART1_RX</text>
<text x="100.4" y="69.7">VCAP</text>
<text x="122.4" y="69.7">PD4/BEEP/UART1_CK</text>
<text x="129.4" y="67.1">PD5/UART1_TX</text>
<text x="100.4" y="74.8">nRST</text>
<text x="134.7" y="77.3">PD1/SWIM</text>
<text x="141.7" y="74.8">PD2</text>
<text x="141.7" y="72.2">PD3</text>
<text x="100.4" y="79.8">OSCIN/PA1</text>
<text x="100.4" y="82.4">OSCOUT/PA2</text>
<text x="100.4" y="84.9">PA3/TIM2_CH3</text>
<text x="130.3" y="87.5">PC6/SPI_MOSI</text>
<text x="130.3" y="84.9">PC7/SPI_MISO</text>
<text x="100.4" y="92.5">PB5/I2C_SDA</text>
<text x="100.4" y="90">PB4/I2C_SCL</text>
<text x="118.6" y="92.5">PC4/CLK_CCO/TIM1_CH4</text>
<text x="130" y="95.1">PC3/TIM1_CH3</text>
<text x="131.4" y="90">PC5/SPI_SCK</text>
<text x="100.4" y="97.6">VSS</text>
<text x="72.7" y="137">VREF</text>
<text x="100.9" y="137">VDD</text>
<text x="100.9" y="139.5">VDD</text>
<text x="72.7" y="147.2">PTATS</text>
<text x="96.3" y="147.2">Z4.5OUT</text>
<text x="98.9" y="149.7">Z4.5IN</text>
<text x="98.8" y="154.8">Z-OUT</text>
<text x="72.7" y="159.9">GND</text>
<text x="72.7" y="157.3">GND</text>
<text x="102.8" y="159.9">AZ</text>
<text x="72.7" y="167.5">GND</text>
<text x="72.7" y="164.9">GND</text>
<text x="72.7" y="162.4">GND</text>
<text x="99.4" y="164.9">ZAGC</text>
<text x="72.7" y="170">GND</text>
<text x="85.2" y="172.8" transform="rotate(-90 85.2 172.8)">RESV1</text>
<text x="87.8" y="172.8" transform="rotate(-90 87.8 172.8)">RESV2</text>
<text x="90.3" y="172.8" transform="rotate(-90 90.3 172.8)">RESV3</text>
<text x="92.8" y="172.8" transform="rotate(-90 92.8 172.8)">RESV4</text>
<text x="97.7" y="170">CPOUT</text>
</g>
<g font-size="2.3" fill="#f00">
<text x="128.9" y="24.9">SWIM</text>
<text x="128.9" y="30">NRST</text>
<text x="158.1" y="70.7">FAST</text>
<text x="84.4" y="73.2">NRST</text>
<text x="157.8" y="73.2">SLOW</text>
<text x="158.1" y="75.7">SWIM</text>
<text x="158.1" y="91">TEMP</text>
<text x="158.1" y="93.5">ZERO</text>
<text x="50.9" y="145.6">TEMP</text>
<text x="144.9" y="148.1">FAST</text>
<text x="175.8" y="145.6">SLOW</text>
<text x="115.1" y="158.3">ZERO</text>
</g>
<g font-size="1.8">
<text x="31.8" y="1.9">5</text>
<text x="90.1" y="1.9">4</text>
<text x="148.5" y="1.9">3</text>
<text x="206.9" y="1.9">2</text>
<text x="265.3" y="1.9">1</text>
<text x=".7" y="29.8">D</text>
<text x="295.1" y="29.8">D</text>
<text x=".7" y="80.9">C</text>
<text x="295.1" y="80.9">C</text>
<text x=".7" y="132.1">B</text>
<text x="295.1" y="132.1">B</text>
<text x=".7" y="183.3">A</text>
<text x="295.1" y="183.3">A</text>
<text x="31.8" y="209.2">5</text>
<text x="90.1" y="209.2">4</text>
<text x="148.5" y="209.2">3</text>
<text x="206.9" y="209.2">2</text>
<text x="265.3" y="209.2">1</text>
</g>
</svg>
